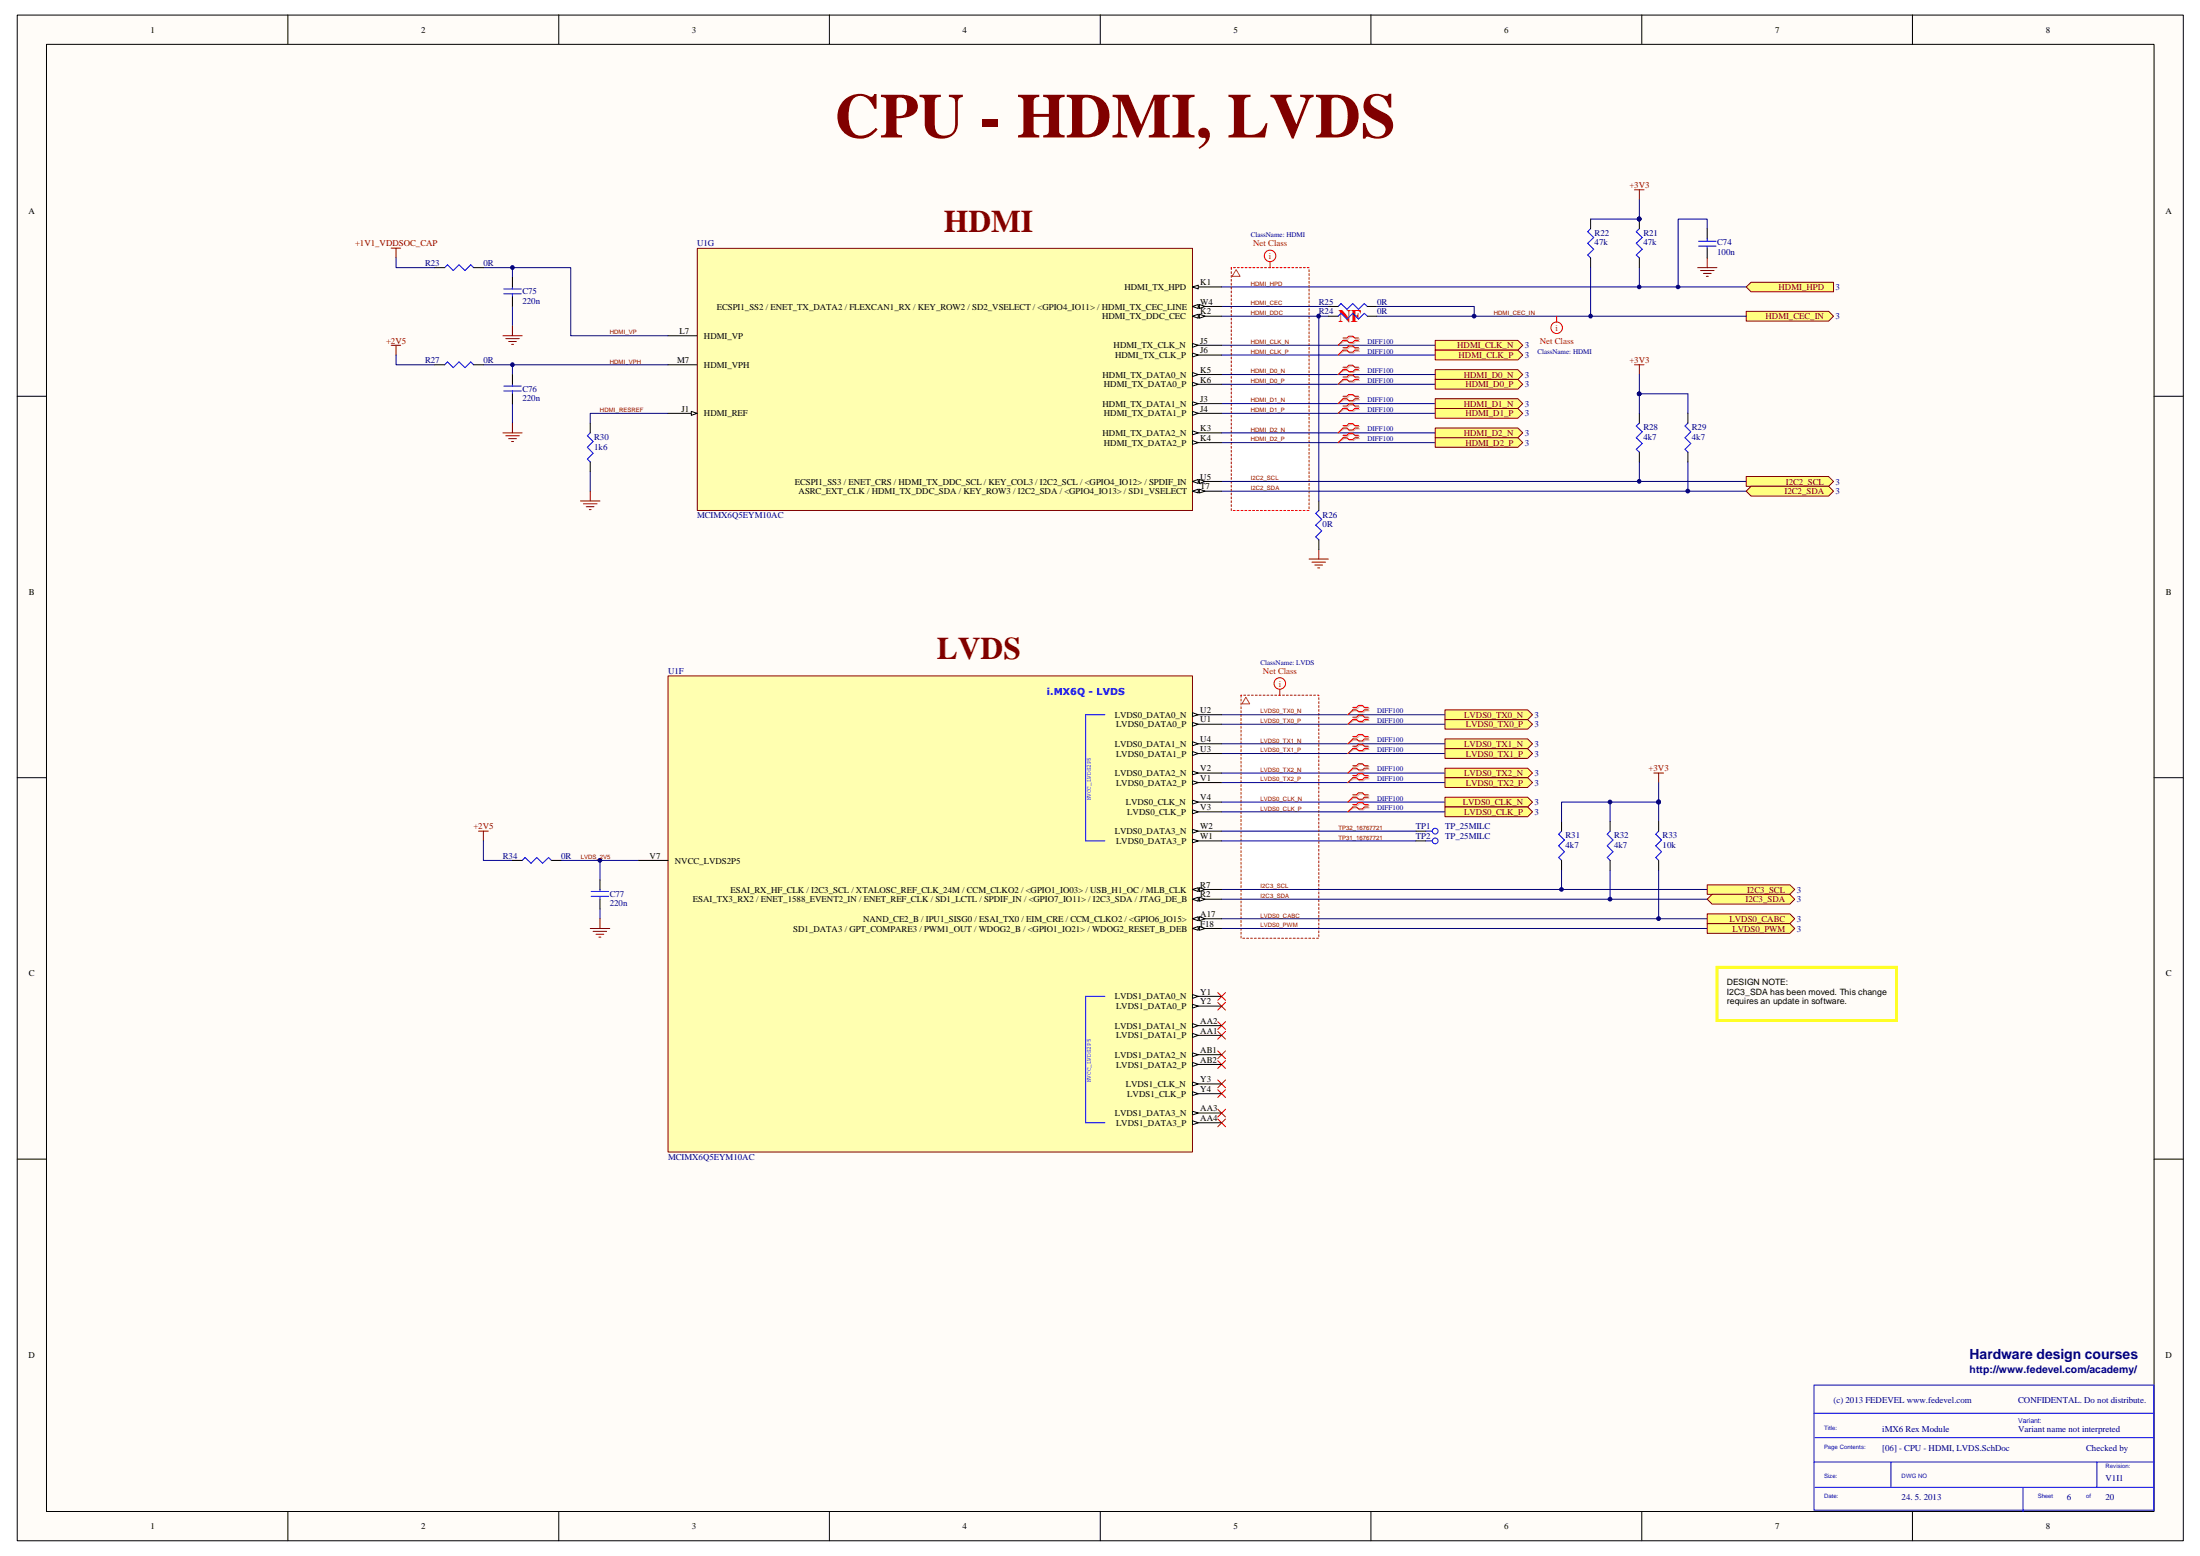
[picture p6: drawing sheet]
<svg xmlns="http://www.w3.org/2000/svg" width="420mm" height="297mm" viewBox="0 0 420 297" stroke-linecap="round" stroke-linejoin="round" font-family="sans-serif">
<path d="M3.3 2.9h413.7v291.2h-413.7z" fill="#fffcf8"/>
<path d="M3.3 2.9h413.7v291.2h-413.7z" fill="none" stroke="#000" stroke-width=".19"/>
<path d="M8.9 8.5h402.5v280h-402.5z" fill="#fffcf8"/>
<g fill="none" stroke="#000" stroke-width=".19">
<path d="M8.9 8.5h402.5v280h-402.5zM55 2.8v5.6M106.7 2.8v5.6M158.4 2.8v5.6M210.1 2.8v5.6M261.8 2.8v5.6M313.6 2.8v5.6M365.2 2.8v5.6M3.3 75.6h5.5M411.4 75.6h5.6M3.3 148.5h5.5M411.4 148.5h5.6"/>
<path d="M3.3 221.3h5.5M411.4 221.3h5.6M55 288.5v5.6M106.7 288.5v5.6M158.4 288.5v5.6M210.1 288.5v5.6M261.8 288.5v5.6M313.6 288.5v5.6M365.2 288.5v5.6"/>
</g>
<path d="M235.2 51.1h14.8v46.4h-14.8z" fill-rule="evenodd" fill="#fff"/>
<path d="M235.2 51.1h14.8v46.4h-14.8z" fill="none" stroke="#f00" stroke-width=".19" stroke-dasharray=".4 .4"/>
<path d="M236.1 51.5l.7 1.2h-1.5z" fill="none" stroke="#f33" stroke-width=".19"/>
<path d="M237 132.7h14.9v46.4h-14.9z" fill-rule="evenodd" fill="#fff"/>
<path d="M237 132.7h14.9v46.4h-14.9z" fill="none" stroke="#f00" stroke-width=".19" stroke-dasharray=".4 .4"/>
<path d="M237.9 133.1l.8 1.3h-1.5z" fill="none" stroke="#f33" stroke-width=".19"/>
<g fill="none" stroke="#000080" stroke-width=".19">
<path d="M97.9 58.5v3.7M97.9 69.6v1.9M97.9 77v3.8M233.3 65.9h40.8M233.3 67.8h40.8M233.3 71.5h40.8M233.3 73.4h40.8M233.3 77h40.8M233.3 78.9h40.8M112.7 90v3.8M233.3 82.6h40.8M233.3 84.5h40.8"/>
<path d="M233.3 177.2h92.7"/>
</g>
<circle cx="97.9" cy="69.6" r=".35" fill="#000080"/>
<g fill="none" stroke="#000080" stroke-width=".19">
<path d="M97.9 51.1v1.9"/>
<circle cx="97.9" cy="69.6" r=".35"/>
</g>
<circle cx="97.9" cy="51.1" r=".35" fill="#000080"/>
<g fill="none" stroke="#000080" stroke-width=".19">
<path d="M75.6 49.2v1.9h7.4M92.3 51.1h16.7v13h18.6M75.6 67.8v1.8h7.4M92.3 69.6h35.3M127.6 78.9h-14.9v1.9M233.3 93.8h100.2M233.3 91.9h100.2M114.6 164.3v3.7"/>
<circle cx="97.9" cy="51.1" r=".35"/>
</g>
<g fill="none" stroke="#800000" stroke-width=".19">
<path d="M74.7 47.4h1.8M75.6 47.4v1.8M74.7 65.9h1.8M75.6 65.9v1.9M96 64.1h3.7M96.6 64.6h2.6M97.1 65.2h1.5M97.7 65.7h.4M97.9 62.2v1.9M96 82.6h3.7M96.6 83.2h2.6M97.1 83.7h1.5"/>
<path d="M97.7 84.3h.4M97.9 80.8v1.8M110.9 95.6h3.7M111.4 96.2h2.6M112 96.7h1.4M112.6 97.3h.3M112.7 93.8v1.8"/>
</g>
<circle cx="114.6" cy="164.2" r=".36" fill="#000080"/>
<g fill="none" stroke="#000080" stroke-width=".19">
<path d="M233.3 136.4h42.7M233.3 138.3h42.7M233.3 142h42.7M233.3 143.8h42.7M233.3 147.6h42.7M233.3 149.4h42.7M233.3 153.1h42.7M233.3 155h42.7M233.3 158.7h37.1M92.3 160.5v3.8h5.6M107.1 164.3h14.9M114.6 173.5v1.9"/>
<path d="M233.3 160.5h37.1M233.3 175.4h92.7M233.3 169.8h92.7M233.3 171.7h92.7"/>
<circle cx="114.6" cy="164.2" r=".36"/>
</g>
<path d="M91.4 158.7h1.8M92.3 158.7v1.8M112.7 177.2h3.7M113.3 177.8h2.6M113.8 178.4h1.5M114.4 178.9h.4M114.6 175.4v1.8" fill="none" stroke="#800000" stroke-width=".19"/>
<path d="M276 135.5h15.7l1 .9-1 1h-15.7z" fill-rule="evenodd" fill="#ffff80"/>
<path d="M276 135.5h15.7l1 .9-1 1h-15.7z" fill="none" stroke="#800000" stroke-width=".19"/>
<path d="M258.5 135.2h.8l.4-.4h.7l.4 .4h.7M261.5 135.7h-.7l-.4 .4h-.7l-.4-.4h-.8l-1.1 .7" fill="none" stroke="#d0a19e" stroke-width=".19"/>
<path d="M258.3 135h.8l.3-.3h.8l.4 .3h.7M261.3 135.5h-.7l-.4 .3h-.8l-.3-.3h-.8l-.9 .9" fill="none" stroke="#f00" stroke-width=".19"/>
<path d="M276 137.4h15.7l1 .9-1 .9h-15.7z" fill-rule="evenodd" fill="#ffff80"/>
<path d="M276 137.4h15.7l1 .9-1 .9h-15.7z" fill="none" stroke="#800000" stroke-width=".19"/>
<path d="M258.5 137.1h.8l.4-.4h.7l.4 .4h.7M261.5 137.5h-.7l-.4 .4h-.7l-.4-.4h-.8l-1.1 .8" fill="none" stroke="#d0a19e" stroke-width=".19"/>
<path d="M258.3 136.9h.8l.3-.4h.8l.4 .4h.7M261.3 137.4h-.7l-.4 .3h-.8l-.3-.3h-.8l-.9 .9" fill="none" stroke="#f00" stroke-width=".19"/>
<path d="M276 141.1h15.7l1 .9-1 .9h-15.7z" fill-rule="evenodd" fill="#ffff80"/>
<path d="M276 141.1h15.7l1 .9-1 .9h-15.7z" fill="none" stroke="#800000" stroke-width=".19"/>
<path d="M258.5 140.8h.8l.4-.4h.7l.4 .4h.7M261.5 141.3h-.7l-.4 .3h-.7l-.4-.3h-.8l-1.1 .7" fill="none" stroke="#d0a19e" stroke-width=".19"/>
<path d="M258.3 140.6h.8l.3-.4h.8l.4 .4h.7M261.3 141.1h-.7l-.4 .3h-.8l-.3-.3h-.8l-.9 .9" fill="none" stroke="#f00" stroke-width=".19"/>
<path d="M276 142.9h15.7l1 .9-1 1h-15.7z" fill-rule="evenodd" fill="#ffff80"/>
<path d="M276 142.9h15.7l1 .9-1 1h-15.7z" fill="none" stroke="#800000" stroke-width=".19"/>
<path d="M258.5 142.6h.8l.4-.3h.7l.4 .3h.7M261.5 143.1h-.7l-.4 .4h-.7l-.4-.4h-.8l-1.1 .7" fill="none" stroke="#d0a19e" stroke-width=".19"/>
<path d="M258.3 142.5h.8l.3-.4h.8l.4 .4h.7M261.3 142.9h-.7l-.4 .4h-.8l-.3-.4h-.8l-.9 .9" fill="none" stroke="#f00" stroke-width=".19"/>
<path d="M276 146.6h15.7l1 1-1 .9h-15.7z" fill-rule="evenodd" fill="#ffff80"/>
<path d="M276 146.6h15.7l1 1-1 .9h-15.7z" fill="none" stroke="#800000" stroke-width=".19"/>
<path d="M258.5 146.3h.8l.4-.3h.7l.4 .3h.7M261.5 146.8h-.7l-.4 .4h-.7l-.4-.4h-.8l-1.1 .8" fill="none" stroke="#d0a19e" stroke-width=".19"/>
<path d="M258.3 146.2h.8l.3-.4h.8l.4 .4h.7M261.3 146.6h-.7l-.4 .4h-.8l-.3-.4h-.8l-.9 1" fill="none" stroke="#f00" stroke-width=".19"/>
<path d="M276 148.5h15.7l1 .9-1 .9h-15.7z" fill-rule="evenodd" fill="#ffff80"/>
<path d="M276 148.5h15.7l1 .9-1 .9h-15.7z" fill="none" stroke="#800000" stroke-width=".19"/>
<path d="M258.5 148.2h.8l.4-.4h.7l.4 .4h.7M261.5 148.7h-.7l-.4 .4h-.7l-.4-.4h-.8l-1.1 .7" fill="none" stroke="#d0a19e" stroke-width=".19"/>
<path d="M258.3 148h.8l.3-.3h.8l.4 .3h.7M261.3 148.5h-.7l-.4 .3h-.8l-.3-.3h-.8l-.9 .9" fill="none" stroke="#f00" stroke-width=".19"/>
<path d="M276 152.2h15.7l1 .9-1 1h-15.7z" fill-rule="evenodd" fill="#ffff80"/>
<path d="M276 152.2h15.7l1 .9-1 1h-15.7z" fill="none" stroke="#800000" stroke-width=".19"/>
<path d="M258.5 151.9h.8l.4-.3h.7l.4 .3h.7M261.5 152.4h-.7l-.4 .3h-.7l-.4-.3h-.8l-1.1 .7" fill="none" stroke="#d0a19e" stroke-width=".19"/>
<path d="M258.3 151.7h.8l.3-.4h.8l.4 .4h.7M261.3 152.2h-.7l-.4 .4h-.8l-.3-.4h-.8l-.9 .9" fill="none" stroke="#f00" stroke-width=".19"/>
<path d="M276 154.1h15.7l1 .9-1 .9h-15.7z" fill-rule="evenodd" fill="#ffff80"/>
<path d="M276 154.1h15.7l1 .9-1 .9h-15.7z" fill="none" stroke="#800000" stroke-width=".19"/>
<path d="M258.5 153.8h.8l.4-.4h.7l.4 .4h.7M261.5 154.2h-.7l-.4 .4h-.7l-.4-.4h-.8l-1.1 .8" fill="none" stroke="#d0a19e" stroke-width=".19"/>
<path d="M258.3 153.6h.8l.3-.4h.8l.4 .4h.7M261.3 154.1h-.7l-.4 .3h-.8l-.3-.3h-.8l-.9 .9" fill="none" stroke="#f00" stroke-width=".19"/>
<path d="M326 168.9h15.8l1 .9-1 .9h-15.8z" fill-rule="evenodd" fill="#ffff80"/>
<path d="M326 168.9h15.8l1 .9-1 .9h-15.8z" fill="none" stroke="#800000" stroke-width=".19"/>
<path d="M326 171.7l1-1h14.8l1 1-1 .9h-14.8z" fill-rule="evenodd" fill="#ffff80"/>
<path d="M326 171.7l1-1h14.8l1 1-1 .9h-14.8z" fill="none" stroke="#800000" stroke-width=".19"/>
<path d="M326 174.5h15.8l1 .9-1 .9h-15.8z" fill-rule="evenodd" fill="#ffff80"/>
<path d="M315.8 147.6h1.9M316.8 147.6v1.8M326 174.5h15.8l1 .9-1 .9h-15.8z" fill="none" stroke="#800000" stroke-width=".19"/>
<path d="M316.8 149.4v3.7" fill="none" stroke="#000080" stroke-width=".19"/>
<circle cx="316.8" cy="153.1" r=".36" fill="#000080"/>
<g fill="none" stroke="#000080" stroke-width=".19">
<path d="M316.8 153.1v3.7"/>
<circle cx="316.8" cy="153.1" r=".36"/>
</g>
<circle cx="316.8" cy="153.1" r=".36" fill="#000080"/>
<g fill="none" stroke="#000080" stroke-width=".19">
<path d="M307.5 153.1v3.7"/>
<circle cx="316.8" cy="153.1" r=".36"/>
</g>
<circle cx="307.5" cy="153.1" r=".36" fill="#000080"/>
<g fill="none" stroke="#000080" stroke-width=".19">
<path d="M298.2 166.1v3.7"/>
<circle cx="307.5" cy="153.1" r=".36"/>
</g>
<circle cx="298.2" cy="169.8" r=".35" fill="#000080"/>
<g fill="none" stroke="#000080" stroke-width=".19">
<path d="M307.5 166.1v5.6"/>
<circle cx="298.2" cy="169.8" r=".35"/>
</g>
<circle cx="307.5" cy="171.6" r=".36" fill="#000080"/>
<g fill="none" stroke="#000080" stroke-width=".19">
<path d="M316.8 166.1v9.3"/>
<circle cx="307.5" cy="171.6" r=".36"/>
</g>
<circle cx="316.8" cy="175.4" r=".36" fill="#000080"/>
<g fill="none" stroke="#000080" stroke-width=".19">
<path d="M233.3 58.5h20.4"/>
<circle cx="316.8" cy="175.4" r=".36"/>
</g>
<path d="M274.1 65h15.8l.9 .9-.9 .9h-15.8z" fill-rule="evenodd" fill="#ffff80"/>
<path d="M274.1 65h15.8l.9 .9-.9 .9h-15.8z" fill="none" stroke="#800000" stroke-width=".19"/>
<path d="M256.7 64.7h.7l.4-.4h.7l.4 .4h.8M259.7 65.2h-.8l-.4 .4h-.7l-.4-.4h-.7l-1.1 .7" fill="none" stroke="#d0a19e" stroke-width=".19"/>
<path d="M256.5 64.5h.7l.4-.3h.7l.4 .3h.7M259.4 65h-.7l-.4 .4h-.7l-.4-.4h-.7l-.9 .9" fill="none" stroke="#f00" stroke-width=".19"/>
<path d="M274.1 66.8h15.8l.9 1-.9 .9h-15.8z" fill-rule="evenodd" fill="#ffff80"/>
<path d="M274.1 66.8h15.8l.9 1-.9 .9h-15.8z" fill="none" stroke="#800000" stroke-width=".19"/>
<path d="M256.7 66.6h.7l.4-.4h.7l.4 .4h.8M259.7 67.1h-.8l-.4 .3h-.7l-.4-.3h-.7l-1.1 .7" fill="none" stroke="#d0a19e" stroke-width=".19"/>
<path d="M256.5 66.4h.7l.4-.4h.7l.4 .4h.7M259.4 66.8h-.7l-.4 .4h-.7l-.4-.4h-.7l-.9 1" fill="none" stroke="#f00" stroke-width=".19"/>
<path d="M274.1 70.6h15.8l.9 .9-.9 .9h-15.8z" fill-rule="evenodd" fill="#ffff80"/>
<path d="M274.1 70.6h15.8l.9 .9-.9 .9h-15.8z" fill="none" stroke="#800000" stroke-width=".19"/>
<path d="M256.7 70.3h.7l.4-.4h.7l.4 .4h.8M259.7 70.7h-.8l-.4 .4h-.7l-.4-.4h-.7l-1.1 .8" fill="none" stroke="#d0a19e" stroke-width=".19"/>
<path d="M256.5 70.1h.7l.4-.4h.7l.4 .4h.7M259.4 70.6h-.7l-.4 .4h-.7l-.4-.4h-.7l-.9 .9" fill="none" stroke="#f00" stroke-width=".19"/>
<path d="M274.1 72.4h15.8l.9 1-.9 .9h-15.8z" fill-rule="evenodd" fill="#ffff80"/>
<path d="M274.1 72.4h15.8l.9 1-.9 .9h-15.8z" fill="none" stroke="#800000" stroke-width=".19"/>
<path d="M256.7 72.1h.7l.4-.3h.7l.4 .3h.8M259.7 72.6h-.8l-.4 .4h-.7l-.4-.4h-.7l-1.1 .8" fill="none" stroke="#d0a19e" stroke-width=".19"/>
<path d="M256.5 72h.7l.4-.4h.7l.4 .4h.7M259.4 72.4h-.7l-.4 .4h-.7l-.4-.4h-.7l-.9 1" fill="none" stroke="#f00" stroke-width=".19"/>
<path d="M274.1 76.1h15.8l.9 .9-.9 1h-15.8z" fill-rule="evenodd" fill="#ffff80"/>
<path d="M274.1 76.1h15.8l.9 .9-.9 1h-15.8z" fill="none" stroke="#800000" stroke-width=".19"/>
<path d="M256.7 75.9h.7l.4-.4h.7l.4 .4h.8M259.7 76.3h-.8l-.4 .4h-.7l-.4-.4h-.7l-1.1 .7" fill="none" stroke="#d0a19e" stroke-width=".19"/>
<path d="M256.5 75.6h.7l.4-.3h.7l.4 .3h.7M259.4 76.1h-.7l-.4 .4h-.7l-.4-.4h-.7l-.9 .9" fill="none" stroke="#f00" stroke-width=".19"/>
<path d="M274.1 78h15.8l.9 .9-.9 .9h-15.8z" fill-rule="evenodd" fill="#ffff80"/>
<path d="M274.1 78h15.8l.9 .9-.9 .9h-15.8z" fill="none" stroke="#800000" stroke-width=".19"/>
<path d="M256.7 77.7h.7l.4-.4h.7l.4 .4h.8M259.7 78.2h-.8l-.4 .3h-.7l-.4-.3h-.7l-1.1 .7" fill="none" stroke="#d0a19e" stroke-width=".19"/>
<path d="M256.5 77.5h.7l.4-.4h.7l.4 .4h.7M259.4 78h-.7l-.4 .4h-.7l-.4-.4h-.7l-.9 .9" fill="none" stroke="#f00" stroke-width=".19"/>
<path d="M274.1 81.7h15.8l.9 .9-.9 1h-15.8z" fill-rule="evenodd" fill="#ffff80"/>
<path d="M274.1 81.7h15.8l.9 .9-.9 1h-15.8z" fill="none" stroke="#800000" stroke-width=".19"/>
<path d="M256.7 81.4h.7l.4-.3h.7l.4 .3h.8M259.7 81.9h-.8l-.4 .4h-.7l-.4-.4h-.7l-1.1 .7" fill="none" stroke="#d0a19e" stroke-width=".19"/>
<path d="M256.5 81.2h.7l.4-.3h.7l.4 .3h.7M259.4 81.7h-.7l-.4 .4h-.7l-.4-.4h-.7l-.9 .9" fill="none" stroke="#f00" stroke-width=".19"/>
<path d="M274.1 83.6h15.8l.9 .9-.9 .9h-15.8z" fill-rule="evenodd" fill="#ffff80"/>
<path d="M274.1 83.6h15.8l.9 .9-.9 .9h-15.8zM250 106.7h3.7M250.6 107.3h2.5M251.1 107.9h1.5M251.7 108.4h.3M251.9 104.9v1.8" fill="none" stroke="#800000" stroke-width=".19"/>
<path d="M256.7 83.3h.7l.4-.4h.7l.4 .4h.8M259.7 83.7h-.8l-.4 .4h-.7l-.4-.4h-.7l-1.1 .8" fill="none" stroke="#d0a19e" stroke-width=".19"/>
<path d="M256.5 83.1h.7l.4-.4h.7l.4 .4h.7M259.4 83.6h-.7l-.4 .3h-.7l-.4-.3h-.7l-.9 .9" fill="none" stroke="#f00" stroke-width=".19"/>
<path d="M333.5 54.8l.9-.9h15.8v1.8h-15.8z" fill-rule="evenodd" fill="#ffff80"/>
<path d="M333.5 54.8l.9-.9h15.8v1.8h-15.8zM312.2 69.6h1.8M313.1 69.6v1.9" fill="none" stroke="#800000" stroke-width=".19"/>
<path d="M333.5 91h15.7l1 .9-1 .9h-15.7z" fill-rule="evenodd" fill="#ffff80"/>
<path d="M333.5 91h15.7l1 .9-1 .9h-15.7z" fill="none" stroke="#800000" stroke-width=".19"/>
<path d="M333.5 93.8l.9-1h14.8l1 1-1 .9h-14.8z" fill-rule="evenodd" fill="#ffff80"/>
<path d="M333.5 93.8l.9-1h14.8l1 1-1 .9h-14.8z" fill="none" stroke="#800000" stroke-width=".19"/>
<path d="M322.4 75.2v3.7" fill="none" stroke="#000080" stroke-width=".19"/>
<path d="M333.5 59.4h15.7l1 1-1 .9h-15.7z" fill-rule="evenodd" fill="#ffff80"/>
<path d="M324.2 51.1h3.7M324.8 51.6h2.6M325.3 52.2h1.5M325.9 52.7h.4M326 49.2v1.9M333.5 59.4h15.7l1 1-1 .9h-15.7z" fill="none" stroke="#800000" stroke-width=".19"/>
<path d="M233.3 54.8h100.2M233.3 60.4h20.4M263 60.4h70.5M313.1 88.2v3.7" fill="none" stroke="#000080" stroke-width=".19"/>
<circle cx="313" cy="91.9" r=".35" fill="#000080"/>
<g fill="none" stroke="#000080" stroke-width=".19">
<path d="M322.4 88.2v5.6"/>
<circle cx="313" cy="91.9" r=".35"/>
</g>
<circle cx="322.3" cy="93.7" r=".36" fill="#000080"/>
<g fill="none" stroke="#000080" stroke-width=".19">
<path d="M313.1 51.1v3.7"/>
<circle cx="322.3" cy="93.7" r=".36"/>
</g>
<circle cx="313" cy="54.8" r=".34" fill="#000080"/>
<g fill="none" stroke="#000080" stroke-width=".19">
<path d="M326 43.6v-1.8h-5.5v13"/>
<circle cx="313" cy="54.8" r=".34"/>
</g>
<circle cx="320.5" cy="54.8" r=".35" fill="#000080"/>
<circle cx="320.5" cy="54.8" r=".35" fill="none" stroke="#000080" stroke-width=".19"/>
<path d="M312.2 36.2h1.8M313.1 36.2v1.9" fill="none" stroke="#800000" stroke-width=".19"/>
<g fill="none" stroke="#f00" stroke-width=".19">
<path d="M232.6 189.5l1.4 1.5M232.6 191.3l1.4 1.5M232.6 195l1.4 1.5M232.6 196.9l1.4 1.5M234 189.5l-1.4 1.5M234 191.3l-1.4 1.5M234 195l-1.4 1.5M234 196.9l-1.4 1.5M232.6 200.6l1.4 1.5M232.6 202.5l1.4 1.5M232.6 206.2l1.4 1.4M232.6 208l1.4 1.5"/>
<path d="M234 200.6l-1.4 1.5M234 202.5l-1.4 1.5M234 206.2l-1.4 1.4M234 208l-1.4 1.5"/>
</g>
<g fill="none" stroke="#00f" stroke-width=".19">
<path d="M84.9 51.1l.6-.6 1.1 1.1 1.1-1.1 1.1 1.1 1.1-1.1 .6 .6M96.2 56.1h3.4M96.2 55.2h3.4M97.9 54.8v.4M97.9 56.1v.5M255.6 58.5l.5-.5 1.1 1.1 1.1-1.1 1.1 1.1 1.2-1.1 .5 .5M313.1 43.6l-.6 .6 1.1 1.1-1.1 1.1 1.1 1.2-1.1 1.1 .6 .5M324.4 46.1h3.3M324.4 47h3.3M326 45.5v.6M326 47v.4M84.9 69.6l.6-.5 1.1 1.1 1.1-1.1 1.1 1.1 1.1-1.1 .6 .5"/>
<path d="M96.2 74.6h3.4M96.2 73.7h3.4M97.9 73.4v.3M97.9 74.6v.6M255.6 60.4l.5-.6 1.1 1.1 1.1-1.1 1.1 1.1 1.2-1.1 .5 .6M251.9 97.5l-.6 .5 1.1 1.1-1.1 1.1 1.1 1.1-1.1 1.2 .6 .5M99.7 164.3l.6-.6 1.1 1.1 1.1-1.1 1.1 1.1 1.2-1.1 .5 .6M112.9 171.1h3.3M112.9 170.2h3.3M114.6 169.8v.4M114.6 171.1v.6"/>
</g>
<g fill="none" stroke="#000" stroke-width=".19">
<path d="M83 51.1h1.9M90.5 51.1h1.8M97.9 53v1.8M97.9 56.6v1.9M253.7 58.5h1.9M261.1 58.5h1.9M313.1 41.8v1.8M313.1 49.2v1.9M326 43.6v1.9M326 47.4v1.8M83 69.6h1.9M90.5 69.6h1.8"/>
<path d="M97.9 71.5v1.9M97.9 75.2v1.8M253.7 60.4h1.9M261.1 60.4h1.9M251.9 95.6v1.9M251.9 103v1.9M97.9 164.3h1.8M105.3 164.3h1.8M114.6 168v1.8M114.6 171.7v1.8"/>
</g>
<circle cx="313" cy="41.8" r=".35" fill="#000080"/>
<circle cx="313" cy="41.8" r=".35" fill="none" stroke="#000080" stroke-width=".19"/>
<circle cx="313" cy="41.8" r=".35" fill="#000080"/>
<circle cx="313" cy="41.8" r=".35" fill="none" stroke="#000080" stroke-width=".19"/>
<g fill="none" stroke="#00f" stroke-width=".19">
<path d="M303.8 43.6l-.6 .6 1.2 1.1-1.2 1.1 1.2 1.2-1.2 1.1 .6 .5M112.7 82.6l-.5 .6 1.1 1.1-1.1 1.1 1.1 1.1-1.1 1.1 .5 .6M313.1 80.8l-.6 .5 1.1 1.1-1.1 1.2 1.1 1.1-1.1 1.1 .6 .5M322.4 80.8l-.6 .5 1.1 1.1-1.1 1.2 1.1 1.1-1.1 1.1 .6 .5M272.3 158.7h1.2M298.2 158.7l-.5 .6 1.1 1.1-1.1 1.1 1.1 1.1-1.1 1.1 .5 .6M307.5 158.7l-.6 .6 1.1 1.1-1.1 1.1 1.1 1.1-1.1 1.1 .6 .6M272.3 160.5h1.2"/>
<circle cx="274.1" cy="158.7" r=".55"/>
<circle cx="274.1" cy="160.5" r=".55"/>
</g>
<g fill="none" stroke="#000" stroke-width=".19">
<path d="M303.8 41.8v1.8M303.8 49.2v1.9M313.1 78.9v1.9M322.4 78.9v1.9M112.7 80.8v1.8M112.7 88.2v1.8M313.1 86.3v1.9M322.4 86.3v1.9M270.4 158.7h1.9M298.2 156.8v1.9M307.5 156.8v1.9M270.4 160.5h1.9"/>
<path d="M298.2 164.3v1.8M307.5 164.3v1.8"/>
</g>
<g fill="none" stroke="#f00" stroke-width=".19">
<path d="M242.6 50v1.1M244.4 131.6v1.1"/>
<circle cx="242.6" cy="48.8" r="1.1"/>
<circle cx="244.4" cy="130.5" r="1.1"/>
</g>
<path d="M326 176.3h15.8l1 .9-1 1h-15.8z" fill-rule="evenodd" fill="#ffff80"/>
<path d="M326 176.3h15.8l1 .9-1 1h-15.8z" fill="none" stroke="#800000" stroke-width=".19"/>
<path d="M313.1 75.2v3.7" fill="none" stroke="#000080" stroke-width=".19"/>
<circle cx="313" cy="75.2" r=".34" fill="#000080"/>
<g fill="none" stroke="#000080" stroke-width=".19">
<path d="M313.1 75.2h9.3"/>
<circle cx="313" cy="75.2" r=".34"/>
</g>
<circle cx="313" cy="75.2" r=".34" fill="#000080"/>
<g fill="none" stroke="#000080" stroke-width=".19">
<path d="M313.1 71.5v3.7"/>
<circle cx="313" cy="75.2" r=".34"/>
</g>
<circle cx="313" cy="75.2" r=".34" fill="#000080"/>
<g fill="none" stroke="#000080" stroke-width=".19">
<path d="M316.8 153.1h-18.6v3.7"/>
<circle cx="313" cy="75.2" r=".34"/>
</g>
<circle cx="316.8" cy="153.1" r=".36" fill="#000080"/>
<g fill="none" stroke="#000080" stroke-width=".19">
<path d="M303.8 51.1v9.3"/>
<circle cx="316.8" cy="153.1" r=".36"/>
</g>
<circle cx="303.8" cy="60.3" r=".35" fill="#000080"/>
<g fill="none" stroke="#000080" stroke-width=".19">
<path d="M303.8 41.8h9.3"/>
<circle cx="303.8" cy="60.3" r=".35"/>
</g>
<circle cx="313" cy="41.8" r=".35" fill="#000080"/>
<g fill="none" stroke="#000080" stroke-width=".19">
<path d="M313.1 38.1v3.7"/>
<circle cx="313" cy="41.8" r=".35"/>
</g>
<circle cx="313" cy="41.8" r=".35" fill="#000080"/>
<g fill="none" stroke="#000080" stroke-width=".19">
<path d="M263 58.5h18.5v1.9"/>
<circle cx="313" cy="41.8" r=".35"/>
</g>
<circle cx="281.5" cy="60.3" r=".36" fill="#000080"/>
<g fill="none" stroke="#000080" stroke-width=".19">
<path d="M251.9 60.4v35.2"/>
<circle cx="281.5" cy="60.3" r=".36"/>
</g>
<circle cx="251.8" cy="60.3" r=".35" fill="#000080"/>
<circle cx="251.8" cy="60.3" r=".35" fill="none" stroke="#000080" stroke-width=".19"/>
<path d="M316.8 158.7l-.6 .6 1.1 1.1-1.1 1.1 1.1 1.1-1.1 1.1 .6 .6" fill="none" stroke="#00f" stroke-width=".19"/>
<path d="M316.8 156.8v1.9M316.8 164.3v1.8" fill="none" stroke="#000" stroke-width=".19"/>
<path d="M232.6 211.8l1.4 1.4M232.6 213.6l1.4 1.5M234 211.8l-1.4 1.4M234 213.6l-1.4 1.5" fill="none" stroke="#f00" stroke-width=".19"/>
<path d="M133.2 47.5h94.5v50h-94.5z" fill="#ffffb0"/>
<path d="M133.2 47.4h94.5v50.1h-94.5z" fill="none" stroke="#800000" stroke-width=".19"/>
<path d="M127.6 78.9h5.5" fill="none" stroke="#000" stroke-width=".19"/>
<path d="M132 78.5l1.1 .4-1.1 .4z" fill="#fffcf8"/>
<path d="M132 78.5l1.1 .4-1.1 .4zM227.7 73.4h5.6" fill="none" stroke="#000" stroke-width=".19"/>
<path d="M227.7 73l1.1 .4-1.1 .3z" fill="#fffcf8"/>
<path d="M227.7 73l1.1 .4-1.1 .3zM227.7 78.9h5.6" fill="none" stroke="#000" stroke-width=".19"/>
<path d="M227.7 78.5l1.1 .4-1.1 .4z" fill="#fffcf8"/>
<path d="M227.7 78.5l1.1 .4-1.1 .4zM227.7 77h5.6" fill="none" stroke="#000" stroke-width=".19"/>
<path d="M227.7 76.7l1.1 .3-1.1 .4z" fill="#fffcf8"/>
<path d="M227.7 76.7l1.1 .3-1.1 .4zM227.7 71.5h5.6" fill="none" stroke="#000" stroke-width=".19"/>
<path d="M227.7 71.1l1.1 .4-1.1 .4z" fill="#fffcf8"/>
<path d="M227.7 71.1l1.1 .4-1.1 .4zM227.7 84.5h5.6" fill="none" stroke="#000" stroke-width=".19"/>
<path d="M227.7 84.1l1.1 .4-1.1 .3z" fill="#fffcf8"/>
<path d="M127.6 64.1h5.5M127.6 69.6h5.5M227.7 84.1l1.1 .4-1.1 .3zM227.7 82.6h5.6" fill="none" stroke="#000" stroke-width=".19"/>
<path d="M227.7 82.3l1.1 .3-1.1 .4z" fill="#fffcf8"/>
<path d="M227.7 65.9h5.6M227.7 82.3l1.1 .3-1.1 .4z" fill="none" stroke="#000" stroke-width=".19"/>
<path d="M227.7 65.6l1.1 .3-1.1 .4z" fill="#fffcf8"/>
<path d="M227.7 54.8h5.6M227.7 65.6l1.1 .3-1.1 .4z" fill="none" stroke="#000" stroke-width=".19"/>
<path d="M227.7 54.8l1.1-.4v.8z" fill="#fffcf8"/>
<path d="M227.7 54.8l1.1-.4v.8zM227.7 60.4h5.6" fill="none" stroke="#000" stroke-width=".19"/>
<path d="M227.7 60.4l1.1-.4v.7z" fill="#fffcf8"/>
<path d="M227.7 60.4l1.1-.4v.7z" fill="none" stroke="#000" stroke-width=".19"/>
<path d="M229.1 60l1.1 .4-1.1 .3z" fill="#fffcf8"/>
<path d="M229.1 60l1.1 .4-1.1 .3zM227.7 67.8h5.6" fill="none" stroke="#000" stroke-width=".19"/>
<path d="M227.7 67.4l1.1 .4-1.1 .4z" fill="#fffcf8"/>
<path d="M227.7 67.4l1.1 .4-1.1 .4zM227.7 91.9h5.6" fill="none" stroke="#000" stroke-width=".19"/>
<path d="M227.7 91.9l1.1-.4v.8z" fill="#fffcf8"/>
<path d="M227.7 91.9l1.1-.4v.8z" fill="none" stroke="#000" stroke-width=".19"/>
<path d="M229.1 91.5l1.1 .4-1.1 .4z" fill="#fffcf8"/>
<path d="M227.7 93.8h5.6M229.1 91.5l1.1 .4-1.1 .4z" fill="none" stroke="#000" stroke-width=".19"/>
<path d="M227.7 93.8l1.1-.4v.7z" fill="#fffcf8"/>
<path d="M227.7 93.8l1.1-.4v.7z" fill="none" stroke="#000" stroke-width=".19"/>
<path d="M229.1 93.4l1.1 .4-1.1 .3z" fill="#fffcf8"/>
<path d="M227.7 58.5h5.6M229.1 93.4l1.1 .4-1.1 .3z" fill="none" stroke="#000" stroke-width=".19"/>
<path d="M227.7 58.5l1.1-.4v.8z" fill="#fffcf8"/>
<path d="M227.7 58.5l1.1-.4v.8z" fill="none" stroke="#000" stroke-width=".19"/>
<path d="M229.1 58.1l1.1 .4-1.1 .4z" fill="#fffcf8"/>
<path d="M229.1 58.1l1.1 .4-1.1 .4z" fill="none" stroke="#000" stroke-width=".19"/>
<path d="M127.6 129.1h100.1v90.8h-100.1z" fill="#ffffb0"/>
<path d="M127.6 129h100.1v90.9h-100.1z" fill="none" stroke="#800000" stroke-width=".19"/>
<path d="M211 136.4h-3.7v24.1h3.7M211 190.2h-3.7v24.1h3.7" fill="none" stroke="#00f" stroke-width=".19"/>
<path d="M227.7 153.1h5.6" fill="none" stroke="#000" stroke-width=".19"/>
<path d="M227.7 152.7l1.1 .4-1.1 .4z" fill="#fffcf8"/>
<path d="M227.7 152.7l1.1 .4-1.1 .4zM227.7 155h5.6" fill="none" stroke="#000" stroke-width=".19"/>
<path d="M227.7 154.6l1.1 .4-1.1 .4z" fill="#fffcf8"/>
<path d="M227.7 136.4h5.6M227.7 154.6l1.1 .4-1.1 .4z" fill="none" stroke="#000" stroke-width=".19"/>
<path d="M227.7 136.1l1.1 .3-1.1 .4z" fill="#fffcf8"/>
<path d="M227.7 136.1l1.1 .3-1.1 .4zM227.7 138.3h5.6" fill="none" stroke="#000" stroke-width=".19"/>
<path d="M227.7 137.9l1.1 .4-1.1 .3z" fill="#fffcf8"/>
<path d="M227.7 137.9l1.1 .4-1.1 .3zM227.7 142h5.6" fill="none" stroke="#000" stroke-width=".19"/>
<path d="M227.7 141.6l1.1 .4-1.1 .4z" fill="#fffcf8"/>
<path d="M227.7 141.6l1.1 .4-1.1 .4zM227.7 143.8h5.6" fill="none" stroke="#000" stroke-width=".19"/>
<path d="M227.7 143.5l1.1 .3-1.1 .4z" fill="#fffcf8"/>
<path d="M227.7 143.5l1.1 .3-1.1 .4zM227.7 147.6h5.6" fill="none" stroke="#000" stroke-width=".19"/>
<path d="M227.7 147.2l1.1 .4-1.1 .3z" fill="#fffcf8"/>
<path d="M227.7 147.2l1.1 .4-1.1 .3zM227.7 149.4h5.6" fill="none" stroke="#000" stroke-width=".19"/>
<path d="M227.7 149.1l1.1 .3-1.1 .4z" fill="#fffcf8"/>
<path d="M227.7 149.1l1.1 .3-1.1 .4zM227.7 158.7h5.6" fill="none" stroke="#000" stroke-width=".19"/>
<path d="M227.7 158.3l1.1 .4-1.1 .3z" fill="#fffcf8"/>
<path d="M227.7 158.3l1.1 .4-1.1 .3zM227.7 160.5h5.6" fill="none" stroke="#000" stroke-width=".19"/>
<path d="M227.7 160.2l1.1 .3-1.1 .4z" fill="#fffcf8"/>
<path d="M227.7 160.2l1.1 .3-1.1 .4zM227.7 206.9h5.6" fill="none" stroke="#000" stroke-width=".19"/>
<path d="M227.7 206.5l1.1 .4-1.1 .4z" fill="#fffcf8"/>
<path d="M227.7 206.5l1.1 .4-1.1 .4zM227.7 208.8h5.6" fill="none" stroke="#000" stroke-width=".19"/>
<path d="M227.7 208.4l1.1 .4-1.1 .3z" fill="#fffcf8"/>
<path d="M227.7 190.2h5.6M227.7 208.4l1.1 .4-1.1 .3z" fill="none" stroke="#000" stroke-width=".19"/>
<path d="M227.7 189.9l1.1 .3-1.1 .4z" fill="#fffcf8"/>
<path d="M227.7 189.9l1.1 .3-1.1 .4zM227.7 192.1h5.6" fill="none" stroke="#000" stroke-width=".19"/>
<path d="M227.7 191.7l1.1 .4-1.1 .3z" fill="#fffcf8"/>
<path d="M227.7 191.7l1.1 .4-1.1 .3zM227.7 195.8h5.6" fill="none" stroke="#000" stroke-width=".19"/>
<path d="M227.7 195.4l1.1 .4-1.1 .4z" fill="#fffcf8"/>
<path d="M227.7 195.4l1.1 .4-1.1 .4zM227.7 197.7h5.6" fill="none" stroke="#000" stroke-width=".19"/>
<path d="M227.7 197.3l1.1 .4-1.1 .3z" fill="#fffcf8"/>
<path d="M227.7 197.3l1.1 .4-1.1 .3zM227.7 201.3h5.6" fill="none" stroke="#000" stroke-width=".19"/>
<path d="M227.7 201l1.1 .3-1.1 .4z" fill="#fffcf8"/>
<path d="M227.7 201l1.1 .3-1.1 .4zM227.7 203.2h5.6" fill="none" stroke="#000" stroke-width=".19"/>
<path d="M227.7 202.8l1.1 .4-1.1 .4z" fill="#fffcf8"/>
<path d="M227.7 202.8l1.1 .4-1.1 .4zM227.7 212.5h5.6" fill="none" stroke="#000" stroke-width=".19"/>
<path d="M227.7 212.1l1.1 .4-1.1 .4z" fill="#fffcf8"/>
<path d="M227.7 212.1l1.1 .4-1.1 .4zM227.7 214.3h5.6" fill="none" stroke="#000" stroke-width=".19"/>
<path d="M227.7 214l1.1 .3-1.1 .4z" fill="#fffcf8"/>
<path d="M122 164.3h5.6M227.7 177.2h5.6M227.7 214l1.1 .3-1.1 .4z" fill="none" stroke="#000" stroke-width=".19"/>
<path d="M227.7 177.2l1.1-.3v.7z" fill="#fffcf8"/>
<path d="M227.7 177.2l1.1-.3v.7z" fill="none" stroke="#000" stroke-width=".19"/>
<path d="M229.1 176.9l1.1 .3-1.1 .4z" fill="#fffcf8"/>
<path d="M227.7 175.4h5.6M229.1 176.9l1.1 .3-1.1 .4z" fill="none" stroke="#000" stroke-width=".19"/>
<path d="M227.7 175.4l1.1-.4v.8z" fill="#fffcf8"/>
<path d="M227.7 175.4l1.1-.4v.8z" fill="none" stroke="#000" stroke-width=".19"/>
<path d="M229.1 175l1.1 .4-1.1 .4z" fill="#fffcf8"/>
<path d="M227.7 169.8h5.6M229.1 175l1.1 .4-1.1 .4z" fill="none" stroke="#000" stroke-width=".19"/>
<path d="M227.7 169.8l1.1-.3v.7z" fill="#fffcf8"/>
<path d="M227.7 169.8l1.1-.3v.7z" fill="none" stroke="#000" stroke-width=".19"/>
<path d="M229.1 169.5l1.1 .3-1.1 .4z" fill="#fffcf8"/>
<path d="M227.7 171.7h5.6M229.1 169.5l1.1 .3-1.1 .4z" fill="none" stroke="#000" stroke-width=".19"/>
<path d="M227.7 171.7l1.1-.4v.7z" fill="#fffcf8"/>
<path d="M227.7 171.7l1.1-.4v.7z" fill="none" stroke="#000" stroke-width=".19"/>
<path d="M229.1 171.3l1.1 .4-1.1 .3z" fill="#fffcf8"/>
<path d="M229.1 171.3l1.1 .4-1.1 .3z" fill="none" stroke="#000" stroke-width=".19"/>
<path d="M327.9 184.7h34.3v10.1h-34.3z" fill="none" stroke="#ff0" stroke-width=".56"/>
<path d="M346.4 264.4h64.9v23.9h-64.9zM346.4 269.8h65M346.4 279.1h65M346.7 274.4h64.7M361.1 279.1v4.8M400.5 279.1v4.8M346.7 283.9h64.7M386.4 283.9v4.6" fill="none" stroke="#00f" stroke-width=".19"/>
<g fill="none" stroke="#f00" stroke-width=".19">
<path d="M297.3 60.4v1.1"/>
<circle cx="297.3" cy="62.6" r="1.1"/>
</g>
<text font-size="12.1" fill="#800000" x="159.3" y="26.2">CPU - HDMI, LVDS</text>
<g font-size="6" fill="#800000">
<text x="180.2" y="44.2">HDMI</text>
<text x="178.9" y="125.9">LVDS</text>
</g>
<text font-size="3.3" fill="#f00" x="255.6" y="61.5">NF</text>
<text font-size="2.7" fill="#000080" x="376.2" y="259.4">Hardware design courses</text>
<text font-size="2" fill="#000080" x="376.2" y="262.2">http://www.fedevel.com/academy/</text>
<text font-size="1.8" fill="#00f" x="199.9" y="132.7">i.MX6Q - LVDS</text>
<g font-size="1.7">
<text x="28.7" y="6.2">1</text>
<text x="80.4" y="6.2">2</text>
<text x="132.2" y="6.2">3</text>
<text x="183.8" y="6.2">4</text>
<text x="235.6" y="6.2">5</text>
<text x="287.3" y="6.2">6</text>
<text x="339" y="6.2">7</text>
<text x="390.7" y="6.2">8</text>
<text x="5.5" y="40.8">A</text>
<text x="413.6" y="40.8">A</text>
<text x="136.9" y="59.1">ECSPI1_SS2 / ENET_TX_DATA2 / FLEXCAN1_RX / KEY_ROW2 / SD2_VSELECT / &lt;GPIO4_IO11&gt; / HDMI_TX_CEC_LINE</text>
<text x="214.7" y="55.4">HDMI_TX_HPD</text>
<text x="229.2" y="54.4">K1</text>
<text x="229.2" y="58.2">W4</text>
<text x="129.8" y="63.7">L7</text>
<text x="134.4" y="64.6">HDMI_VP</text>
<text x="210.5" y="61">HDMI_TX_DDC_CEC</text>
<text x="229.2" y="60">K2</text>
<text x="229.2" y="65.6">J5</text>
<text x="129.3" y="69.3">M7</text>
<text x="134.4" y="70.2">HDMI_VPH</text>
<text x="212.7" y="66.5">HDMI_TX_CLK_N</text>
<text x="213" y="68.4">HDMI_TX_CLK_P</text>
<text x="229.2" y="71.2">K5</text>
<text x="229.2" y="67.4">J6</text>
<text x="210.6" y="77.6">HDMI_TX_DATA1_N</text>
<text x="210.6" y="72.1">HDMI_TX_DATA0_N</text>
<text x="210.8" y="73.9">HDMI_TX_DATA0_P</text>
<text x="229.2" y="73">K6</text>
<text x="229.2" y="76.7">J3</text>
<text x="130.2" y="78.6">J1</text>
<text x="134.4" y="79.5">HDMI_REF</text>
<text x="210.6" y="83.2">HDMI_TX_DATA2_N</text>
<text x="210.8" y="79.5">HDMI_TX_DATA1_P</text>
<text x="229.2" y="78.6">J4</text>
<text x="229.2" y="82.3">K3</text>
<text x="210.8" y="85">HDMI_TX_DATA2_P</text>
<text x="229.2" y="84.1">K4</text>
<text x="151.8" y="92.5">ECSPI1_SS3 / ENET_CRS / HDMI_TX_DDC_SCL / KEY_COL3 / I2C2_SCL / &lt;GPIO4_IO12&gt; / SPDIF_IN</text>
<text x="152.5" y="94.4">ASRC_EXT_CLK / HDMI_TX_DDC_SDA / KEY_ROW3 / I2C2_SDA / &lt;GPIO4_IO13&gt; / SD1_VSELECT</text>
<text x="229.2" y="91.6">U5</text>
<text x="229.2" y="93.4">T7</text>
<text x="5.5" y="113.6">B</text>
<text x="413.6" y="113.6">B</text>
<text x="212.9" y="137">LVDS0_DATA0_N</text>
<text x="229.2" y="136.1">U2</text>
<text x="229.2" y="137.9">U1</text>
<text x="212.9" y="142.6">LVDS0_DATA1_N</text>
<text x="213.1" y="138.9">LVDS0_DATA0_P</text>
<text x="229.2" y="141.6">U4</text>
<text x="229.2" y="143.5">U3</text>
<text x="212.9" y="148.1">LVDS0_DATA2_N</text>
<text x="213.1" y="144.4">LVDS0_DATA1_P</text>
<text x="213.1" y="150">LVDS0_DATA2_P</text>
<text x="229.2" y="147.2">V2</text>
<text x="229.2" y="149.1">V1</text>
<text x="215" y="153.7">LVDS0_CLK_N</text>
<text x="215.3" y="155.6">LVDS0_CLK_P</text>
<text x="229.2" y="152.8">V4</text>
<text x="229.2" y="154.6">V3</text>
<text x="212.9" y="159.3">LVDS0_DATA3_N</text>
<text x="213.1" y="161.1">LVDS0_DATA3_P</text>
<text x="229.2" y="158.3">W2</text>
<text x="229.2" y="160.2">W1</text>
<text x="124.1" y="163.9">V7</text>
<text x="128.9" y="164.8">NVCC_LVDS2P5</text>
<text x="132.3" y="172.3">ESAI_TX3_RX2 / ENET_1588_EVENT2_IN / ENET_REF_CLK / SD1_LCTL / SPDIF_IN / &lt;GPIO7_IO11&gt; / I2C3_SDA / JTAG_DE_B</text>
<text x="139.5" y="170.4">ESAI_RX_HF_CLK / I2C3_SCL / XTALOSC_REF_CLK_24M / CCM_CLKO2 / &lt;GPIO1_IO03&gt; / USB_H1_OC / MLB_CLK</text>
<text x="229.2" y="171.3">R2</text>
<text x="229.2" y="169.5">R7</text>
<text x="151.5" y="177.8">SD1_DATA3 / GPT_COMPARE3 / PWM1_OUT / WDOG2_B / &lt;GPIO1_IO21&gt; / WDOG2_RESET_B_DEB</text>
<text x="164.8" y="176">NAND_CE2_B / IPU1_SISG0 / ESAI_TX0 / EIM_CRE / CCM_CLKO2 / &lt;GPIO6_IO15&gt;</text>
<text x="229.2" y="175">A17</text>
<text x="229.2" y="176.9">F18</text>
<text x="5.5" y="186.4">C</text>
<text x="212.9" y="190.8">LVDS1_DATA0_N</text>
<text x="229.2" y="189.9">Y1</text>
<text x="229.2" y="191.7">Y2</text>
<text x="329.8" y="188">DESIGN NOTE:</text>
<text x="329.8" y="189.9">I2C3_SDA has been moved. This change</text>
<text x="329.8" y="191.7">requires an update in software.</text>
<text x="413.6" y="186.4">C</text>
<text x="212.9" y="196.4">LVDS1_DATA1_N</text>
<text x="213.1" y="192.7">LVDS1_DATA0_P</text>
<text x="229.2" y="195.5">AA2</text>
<text x="229.2" y="197.3">AA1</text>
<text x="212.9" y="201.9">LVDS1_DATA2_N</text>
<text x="213.1" y="198.2">LVDS1_DATA1_P</text>
<text x="213.1" y="203.8">LVDS1_DATA2_P</text>
<text x="229.2" y="201">AB1</text>
<text x="229.2" y="202.9">AB2</text>
<text x="215" y="207.5">LVDS1_CLK_N</text>
<text x="215.3" y="209.4">LVDS1_CLK_P</text>
<text x="229.2" y="206.6">Y3</text>
<text x="229.2" y="208.4">Y4</text>
<text x="212.9" y="213.1">LVDS1_DATA3_N</text>
<text x="213.1" y="214.9">LVDS1_DATA3_P</text>
<text x="229.2" y="212.1">AA3</text>
<text x="229.2" y="214">AA4</text>
<text x="5.5" y="259.2">D</text>
<text x="413.6" y="259.2">D</text>
<text x="28.7" y="291.9">1</text>
<text x="80.4" y="291.9">2</text>
<text x="132.2" y="291.9">3</text>
<text x="183.8" y="291.9">4</text>
<text x="235.6" y="291.9">5</text>
<text x="287.3" y="291.9">6</text>
<text x="339" y="291.9">7</text>
<text x="390.7" y="291.9">8</text>
</g>
<g font-size="1.7" fill="#800000">
<text x="311.2" y="35.9">+3V3</text>
<text x="67.8" y="47">+1V1_VDDSOC_CAP</text>
<text x="339.7" y="55.4">HDMI_HPD</text>
<text x="73.7" y="65.6">+2V5</text>
<text x="337.2" y="61">HDMI_CEC_IN</text>
<text x="278.3" y="66.5">HDMI_CLK_N</text>
<text x="278.5" y="68.4">HDMI_CLK_P</text>
<text x="311.2" y="69.3">+3V3</text>
<text x="279.6" y="72.1">HDMI_D0_N</text>
<text x="279.6" y="77.6">HDMI_D1_N</text>
<text x="279.9" y="73.9">HDMI_D0_P</text>
<text x="279.6" y="83.2">HDMI_D2_N</text>
<text x="279.9" y="79.5">HDMI_D1_P</text>
<text x="279.9" y="85">HDMI_D2_P</text>
<text x="340.8" y="94.4">I2C2_SDA</text>
<text x="341.1" y="92.5">I2C2_SCL</text>
<text x="279.6" y="137">LVDS0_TX0_N</text>
<text x="279.6" y="142.6">LVDS0_TX1_N</text>
<text x="279.9" y="138.9">LVDS0_TX0_P</text>
<text x="279.6" y="148.1">LVDS0_TX2_N</text>
<text x="279.9" y="144.4">LVDS0_TX1_P</text>
<text x="279.9" y="150">LVDS0_TX2_P</text>
<text x="314.9" y="147.2">+3V3</text>
<text x="279.4" y="153.7">LVDS0_CLK_N</text>
<text x="279.6" y="155.6">LVDS0_CLK_P</text>
<text x="90.4" y="158.3">+2V5</text>
<text x="333.4" y="172.3">I2C3_SDA</text>
<text x="333.7" y="170.4">I2C3_SCL</text>
<text x="330.3" y="176">LVDS0_CABC</text>
<text x="330.9" y="177.8">LVDS0_PWM</text>
</g>
<g font-size="1.7" fill="#000080">
<text x="133.1" y="47">U1G</text>
<text x="304.5" y="45">R22</text>
<text x="304.5" y="46.9">47k</text>
<text x="313.8" y="45">R21</text>
<text x="313.8" y="46.9">47k</text>
<text x="327.9" y="46.9">C74</text>
<text x="81.2" y="50.8">R23</text>
<text x="92.3" y="50.8">0R</text>
<text x="327.9" y="48.7">100n</text>
<text x="99.8" y="56.1">C75</text>
<text x="99.8" y="58">220n</text>
<text x="251.9" y="58.2">R25</text>
<text x="263" y="58.2">0R</text>
<text x="350.6" y="55.4">3</text>
<text x="251.9" y="60">R24</text>
<text x="263" y="60">0R</text>
<text x="350.6" y="61">3</text>
<text x="81.2" y="69.3">R27</text>
<text x="92.3" y="69.3">0R</text>
<text x="291.2" y="66.5">3</text>
<text x="291.2" y="68.4">3</text>
<text x="99.8" y="74.8">C76</text>
<text x="99.8" y="76.5">220n</text>
<text x="291.2" y="72.1">3</text>
<text x="291.2" y="73.9">3</text>
<text x="291.2" y="77.6">3</text>
<text x="113.5" y="83.9">R30</text>
<text x="291.2" y="79.5">3</text>
<text x="291.2" y="83.2">3</text>
<text x="313.8" y="82.1">R28</text>
<text x="313.8" y="83.9">4k7</text>
<text x="323.1" y="82.1">R29</text>
<text x="323.1" y="83.9">4k7</text>
<text x="113.5" y="85.8">1k6</text>
<text x="291.2" y="85">3</text>
<text x="350.6" y="92.5">3</text>
<text x="350.6" y="94.4">3</text>
<text x="133.1" y="99">MCIMX6Q5EYM10AC</text>
<text x="252.6" y="98.8">R26</text>
<text x="252.6" y="100.7">0R</text>
<text x="127.6" y="128.7">U1F</text>
<text x="293.1" y="137">3</text>
<text x="293.1" y="138.9">3</text>
<text x="293.1" y="142.6">3</text>
<text x="293.1" y="144.4">3</text>
<text x="293.1" y="148.1">3</text>
<text x="293.1" y="150">3</text>
<text x="293.1" y="153.7">3</text>
<text x="293.1" y="155.6">3</text>
<text x="270.4" y="160.2">TP2</text>
<text x="270.4" y="158.3">TP1</text>
<text x="276" y="160.2">TP_25MILC</text>
<text x="276" y="158.3">TP_25MILC</text>
<text x="299" y="160">R31</text>
<text x="299" y="161.9">4k7</text>
<text x="308.3" y="160">R32</text>
<text x="308.3" y="161.9">4k7</text>
<text x="317.5" y="160">R33</text>
<text x="317.5" y="161.9">10k</text>
<text x="96" y="163.9">R34</text>
<text x="107.2" y="163.9">0R</text>
<text x="116.4" y="171.2">C77</text>
<text x="116.4" y="173">220n</text>
<text x="343.1" y="170.4">3</text>
<text x="343.1" y="172.3">3</text>
<text x="343.1" y="176">3</text>
<text x="343.1" y="177.8">3</text>
<text x="127.6" y="221.4">MCIMX6Q5EYM10AC</text>
<text x="350.2" y="267.8">(c) 2013 FEDEVEL www.fedevel.com</text>
<text x="385.4" y="267.8">CONFIDENTAL. Do not distribute.</text>
<text x="359.5" y="273.3">iMX6 Rex Module</text>
<text x="385.4" y="273.3">Variant name not interpreted</text>
<text x="359.5" y="277.1">[06] - CPU - HDMI, LVDS.SchDoc</text>
<text x="398.4" y="277.1">Checked by</text>
<text x="363.2" y="286.3">24. 5. 2013</text>
<text x="394.7" y="286.3">6</text>
<text x="402.1" y="282.7">V1I1</text>
<text x="402.1" y="286.3">20</text>
</g>
<g font-size="1.7" fill="#f00">
<text x="239.3" y="47">Net Class</text>
<text x="242.3" y="49.4">i</text>
<text x="294.1" y="65.6">Net Class</text>
<text x="297.1" y="63.2">i</text>
<text x="241.2" y="128.7">Net Class</text>
<text x="244.2" y="131.1">i</text>
</g>
<g font-size="1.4" fill="#000080">
<text x="238.9" y="45.3">ClassName: HDMI</text>
<text x="261.1" y="65.7">DIFF100</text>
<text x="261.1" y="67.5">DIFF100</text>
<text x="261.1" y="71.2">DIFF100</text>
<text x="293.6" y="67.5">ClassName: HDMI</text>
<text x="261.1" y="73.1">DIFF100</text>
<text x="261.1" y="76.8">DIFF100</text>
<text x="261.1" y="78.7">DIFF100</text>
<text x="261.1" y="82.3">DIFF100</text>
<text x="261.1" y="84.2">DIFF100</text>
<text x="240.7" y="126.9">ClassName: LVDS</text>
<text x="263" y="136.1">DIFF100</text>
<text x="263" y="138">DIFF100</text>
<text x="263" y="141.7">DIFF100</text>
<text x="263" y="143.6">DIFF100</text>
<text x="263" y="147.3">DIFF100</text>
<text x="263" y="149.1">DIFF100</text>
<text x="263" y="152.9">DIFF100</text>
<text x="263" y="154.7">DIFF100</text>
</g>
<text font-size="1.3" fill="#00f" x="385.4" y="271.6">Variant:</text>
<g font-size="1.1" fill="#800000">
<text x="238.9" y="58.3">HDMI_CEC</text>
<text x="238.9" y="54.6">HDMI_HPD</text>
<text x="116.4" y="63.8">HDMI_VP</text>
<text x="238.9" y="65.7">HDMI_CLK_N</text>
<text x="238.9" y="60.2">HDMI_DDC</text>
<text x="285.3" y="60.2">HDMI_CEC_IN</text>
<text x="116.4" y="69.4">HDMI_VPH</text>
<text x="238.9" y="67.6">HDMI_CLK_P</text>
<text x="238.9" y="71.2">HDMI_D0_N</text>
<text x="238.9" y="73.1">HDMI_D0_P</text>
<text x="238.9" y="76.8">HDMI_D1_N</text>
<text x="114.6" y="78.7">HDMI_RESREF</text>
<text x="238.9" y="78.7">HDMI_D1_P</text>
<text x="238.9" y="82.4">HDMI_D2_N</text>
<text x="238.9" y="84.2">HDMI_D2_P</text>
<text x="238.9" y="91.7">I2C2_SCL</text>
<text x="238.9" y="93.5">I2C2_SDA</text>
<text x="240.7" y="136.2">LVDS0_TX0_N</text>
<text x="240.7" y="138">LVDS0_TX0_P</text>
<text x="240.7" y="141.8">LVDS0_TX1_N</text>
<text x="240.7" y="143.6">LVDS0_TX1_P</text>
<text x="240.7" y="147.3">LVDS0_TX2_N</text>
<text x="240.7" y="149.2">LVDS0_TX2_P</text>
<text x="240.7" y="152.9">LVDS0_CLK_N</text>
<text x="240.7" y="154.7">LVDS0_CLK_P</text>
<text x="255.6" y="158.5">TP32_16767721</text>
<text x="255.6" y="160.3">TP31_16767721</text>
<text x="110.9" y="164">LVDS_2V5</text>
<text x="240.7" y="169.6">I2C3_SCL</text>
<text x="240.7" y="171.4">I2C3_SDA</text>
<text x="240.7" y="175.2">LVDS0_CABC</text>
<text x="240.7" y="177">LVDS0_PWM</text>
</g>
<g font-size="1.1" fill="#00f">
<text x="208.3" y="152.8" transform="rotate(-90 208.3 152.8)">NVCC_LVDS2P5</text>
<text x="208.3" y="206.6" transform="rotate(-90 208.3 206.6)">NVCC_LVDS2P5</text>
<text x="348.3" y="272.9">Title:</text>
<text x="348.3" y="276.6">Page Contents:</text>
<text x="402.1" y="280.3">Revision:</text>
<text x="348.3" y="282.2">Size:</text>
<text x="348.3" y="285.9">Date:</text>
<text x="363.2" y="282.2">DWG NO</text>
<text x="389.2" y="285.9">Sheet</text>
<text x="398.4" y="285.9">of</text>
</g>
</svg>
